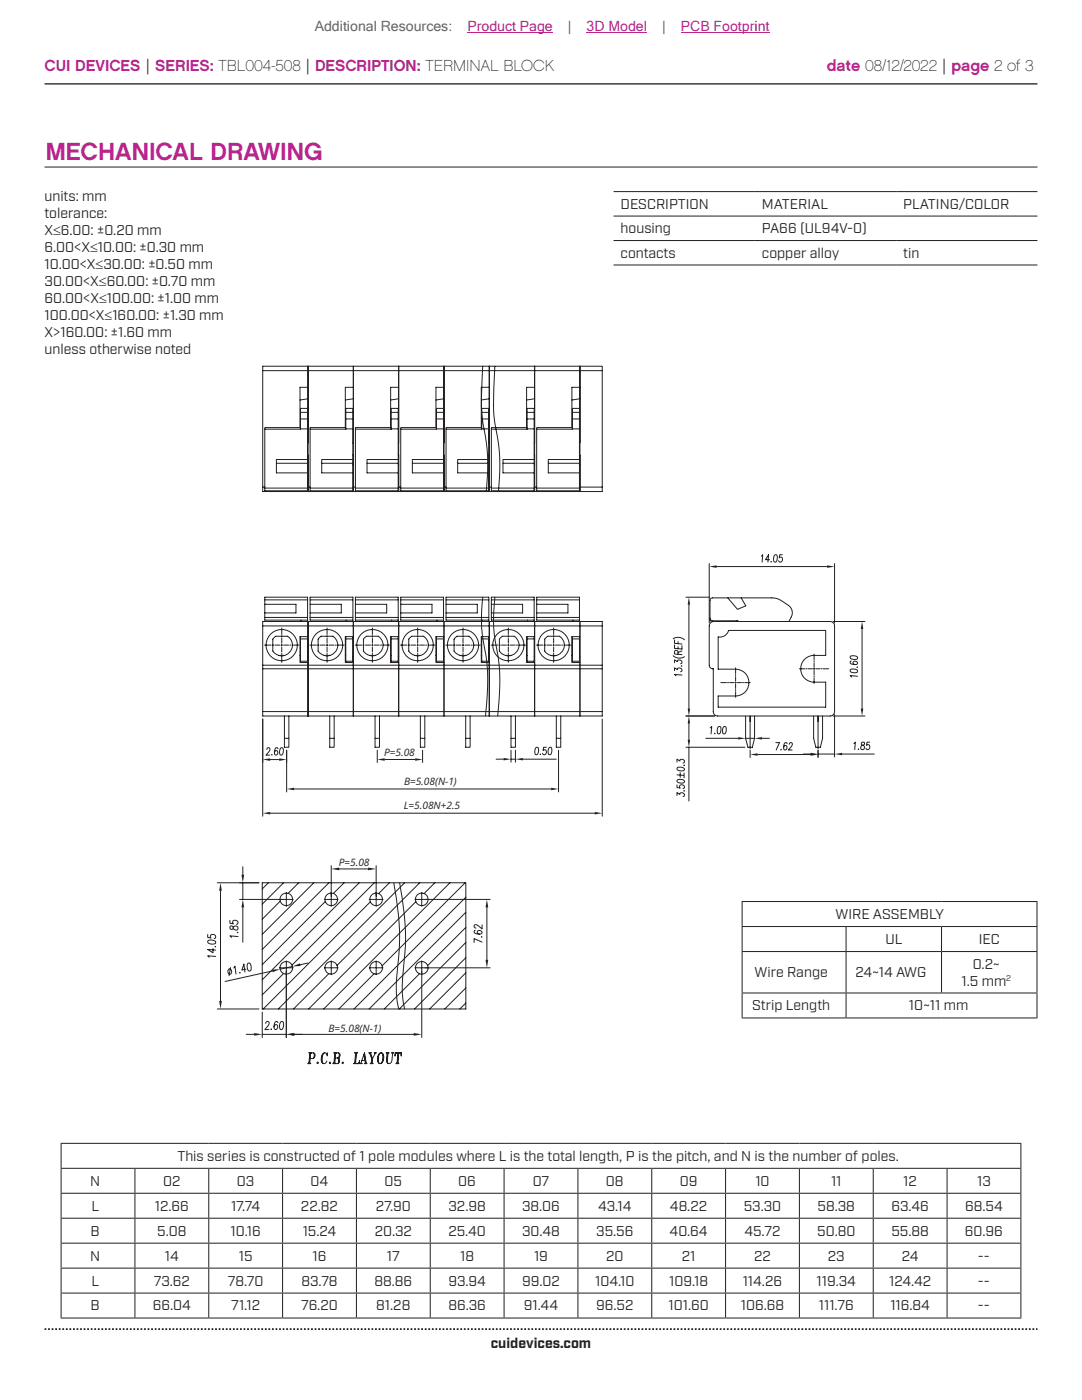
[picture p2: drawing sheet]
<svg xmlns="http://www.w3.org/2000/svg" width="216mm" height="279mm" viewBox="0 0 216 279" stroke-linecap="round" stroke-linejoin="round" font-family="sans-serif">
<path d="M8.9 16.7h198.1" fill="none" stroke="#231f20" stroke-width=".26"/>
<path d="M8.9 265.3h198.1" fill="none" stroke="#231f20" stroke-width=".35" stroke-dasharray=".4 .4 .4 .4 .4 .4" stroke-dashoffset=".7" stroke-linecap="butt"/>
<g fill="none" stroke="#231f20" stroke-width=".2">
<path d="M52.4 73.1h67.8v25h-67.8zM52.4 74h67.8M61.5 77.3h-1.6v8M61.5 79.6l-1.6 .2M70.5 77.3h-1.6v8M70.5 79.6l-1.6 .2M79.5 77.3h-1.6v8M79.5 79.6l-1.6 .2M88.6 77.3h-1.6v8M88.6 79.6l-1.6 .2M96.3 73.1l-.2 4.7a33 33 0 0 0 .3 6.7 39.2 39.2 0 0 1 .6 13.6M97.6 77.3h-1.6v8"/>
<path d="M97.6 79.6l-1.6 .2M98.7 73.1l-.2 4.7a34.5 34.5 0 0 0 .2 6.7 38.8 38.8 0 0 1 .8 13.6M106.7 77.3h-1.6v8M106.7 79.6l-1.6 .2M115.7 73.1l-.1 15.3M115.7 73.1v25M115.7 77.3h-1.6v8M115.7 79.6l-1.6 .2M52.4 97.2h.4M52.8 97.4h8.6M55.2 92.5h6.2M60 85.3h-7.2v12.6h8.6v-16.4h-1.4v4.2h-7.2"/>
<path d="M60 82.3h1.4M60 83.6h1.4M60 85.6h1.4M61.4 91.7h-6.2v2.7h6.2M61.4 88.4l.1-15.3v25M61.4 90.7l.1 .2M61.4 92.8h.1M61.5 97.2h.4M61.9 97.4h8.5M64.2 92.5h6.2M69 85.3h-7.1v12.6h8.5v-16.4h-1.4v4.2h-7.1M69 82.3h1.4"/>
<path d="M69 83.6h1.4M69 85.6h1.4M70.4 91.7h-6.2v2.7h6.2M70.4 88.4l.1-15.3v25M70.4 90.7l.1 .2M70.4 92.8h.1M70.5 97.2h.4M70.9 97.4h8.6M73.2 92.5h6.3M78 85.3h-7.1v12.6h8.6v-16.4h-1.5v4.2h-7.1M78 82.3h1.5M78 83.6h1.5"/>
<path d="M78 85.6h1.5M79.5 88.4v-15.3v25M79.5 90.7v.2M79.5 92.8h.1M79.5 91.7h-6.3v2.7h6.3M79.5 97.2h.5M80 97.4h8.5M82.3 92.5h6.2M87.1 85.3h-7.1v12.6h8.5v-16.4h-1.4v4.2h-7.1M87.1 82.3h1.4M87.1 83.6h1.4M87.1 85.6h1.4"/>
<path d="M88.5 91.7h-6.2v2.7h6.2M88.5 88.4l.1-15.3v25M88.5 90.7l.1 .2M88.5 92.8h.1M88.6 97.2h.4M89 97.4h8.5M91.3 92.5h6.2M96.1 85.3h-7.1v12.6h8.5v-16.4h-1.4v4.2h-7.1M96.1 82.3h1.4M96.1 83.6h1.4M96.1 85.6h1.4M97.5 91.7h-6.2v2.7h6.2"/>
<path d="M97.5 88.4l.1-15.3v25M97.5 90.7l.1 .2M97.5 92.8h.1M97.6 97.2h.4M98 97.4h8.6M100.4 92.5h6.2M105.2 85.3h-7.2v12.6h8.6v-16.4h-1.4v4.2h-7.2M105.2 82.3h1.4M105.2 83.6h1.4M105.2 85.6h1.4M106.6 91.7h-6.2v2.7h6.2M106.6 88.4l.1-15.3v25"/>
<path d="M106.6 90.7l.1 .2M106.6 92.8h.1M106.7 97.2h.4M107.1 97.4h8.5M109.4 92.5h6.2M114.2 85.3h-7.1v12.6h8.5v-16.4h-1.4v4.2h-7.1M114.2 82.3h1.4M114.2 83.6h1.4M114.2 85.6h1.4M115.6 91.7h-6.2v2.7h6.2M115.6 90.7l.1 .2M115.6 92.8h.1"/>
<path d="M115.7 97.2h4.5M52.8 119.7h8.6M61.9 119.7h8.5M70.9 119.7h8.6M80 119.7h8.5M89 119.7h8.5M96.3 119.2l-.2 3a29.3 29.3 0 0 0 .9 8.8l.3 3v2.9l-.4 6M98 119.7h8.6M98.7 119.2l-.1 1.5a29.4 29.4 0 0 0 .8 10.3l.3 4.4-.4 7.5M107.1 119.7h8.5M52.4 124h67.8v18.9h-67.8zM52.4 133.5h67.8"/>
<path d="M52.4 132.8h67.8M52.4 124.9h67.8M52.8 128.7h1.3M52.8 120.6h6.3v1.7h-6.3M52.8 123.2h8.6M54.3 128.7h.3M54.6 127.3l.4-.3h2.4a2.13 2.13 0 0 1 .3 3.3 2.13 2.13 0 0 1-3.3-.4v-2.3zM54.8 128.7h1M55.6 130.8h1.2M56.1 128.7h.2M56.2 125.3v1.3M56.2 126.9v.2"/>
<path d="M56.2 127.4v1M56.2 128.6v.3M56.2 129.1v1M56.2 130.4v.2M56.2 130.9v1.3M56.6 128.7h1M57.8 128.7h.3M58.3 128.7h1.3M59.9 130.8h.1M60 132h1.4M60 127.5h1.4M60 127.1v5.1"/>
<path d="M60 123.8v.2M61.4 123.8h-8.6v-4.6h8.6v4.8M61.4 127.1v5.1M61.4 131l.1 .1M61.5 127.1h-1.6v5.1h1.6M61.5 124v18.9M61.8 128.7h1.3M61.9 123.2h8.5M61.9 120.6h6.2v1.7h-6.2M63.4 128.7h.2M63.6 127.3l.5-.3h2.3a2.13 2.13 0 0 1 .4 3.3 2.13 2.13 0 0 1-3.3-.4v-2.3zM63.9 128.7h1"/>
<path d="M64.7 130.8h1.1M65.1 128.7h.3M65.3 125.3v1.3M65.3 126.9v.2M65.3 127.4v1M65.3 128.6v.3M65.3 129.1v1M65.3 130.4v.2M65.3 130.9v1.3M65.6 128.7h1M66.9 128.7h.2M67.4 128.7h1.3"/>
<path d="M68.9 130.8h.1M69 132h1.4M69 127.5h1.4M69 127.1v5.1M69.1 123.8v.2M70.4 123.8h-8.5v-4.6h8.5v4.8M70.4 127.1v5.1M70.4 131l.1 .1M70.5 127.1h-1.6v5.1h1.6M70.5 124v18.9M70.9 128.7h1.3M70.9 123.2h8.6"/>
<path d="M70.9 120.6h6.3v1.7h-6.3M72.4 128.7h.3M72.7 127.3l.4-.3h2.4a2.13 2.13 0 0 1 .3 3.3 2.13 2.13 0 0 1-3.3-.4v-2.3zM72.9 128.7h1M73.7 130.8h1.2M74.2 128.7h.2M74.3 125.3v1.3M74.3 126.9v.2M74.3 127.4v1M74.3 128.6v.3M74.3 129.1v1M74.3 130.4v.2"/>
<path d="M74.3 130.9v1.3M74.7 128.7h1M75.9 128.7h.3M76.4 128.7h1.3M77.9 130.8h.1M78 132h1.5M78 127.5h1.5M78 127.1v5.1M78.1 123.8v.2M79.5 123.8h-8.6v-4.6h8.6v4.8M79.5 127.1v5.1M79.5 131v.1"/>
<path d="M79.5 127.1h-1.6v5.1h1.6M79.5 124v18.9M79.9 128.7h1.3M80 123.2h8.5M80 120.6h6.2v1.7h-6.2M81.5 128.7h.2M81.7 127.3l.5-.3h2.3a2.13 2.13 0 0 1 .3 3.3 2.13 2.13 0 0 1-3.2-.4v-2.3zM82 128.7h1M82.8 130.8h1.1M83.2 128.7h.3M83.3 125.3v1.3M83.3 126.9v.2"/>
<path d="M83.3 127.4v1M83.3 128.6v.3M83.3 129.1v1M83.3 130.4v.2M83.3 130.9v1.3M83.7 128.7h1M85 128.7h.2M85.5 128.7h1.3M87 130.8h.1M87.1 132h1.4M87.1 127.5h1.4M87.1 127.1v5.1"/>
<path d="M87.2 123.8v.2M88.5 123.8h-8.5v-4.6h8.5v4.8M88.5 127.1v5.1M88.5 131l.1 .1M88.6 124v18.9M88.6 127.1h-1.6v5.1h1.6M89 128.7h1.3M89 123.2h8.5M89 120.6h6.2v1.7h-6.2M90.5 128.7h.3M90.8 127.3l.4-.3h2.4a2.13 2.13 0 0 1 .3 3.3 2.13 2.13 0 0 1-3.3-.4v-2.3zM91 128.7h1"/>
<path d="M91.8 130.8h1.2M92.3 128.7h.2M92.4 125.3v1.3M92.4 126.9v.2M92.4 127.4v1M92.4 128.6v.3M92.4 129.1v1M92.4 130.4v.2M92.4 130.9v1.3M92.8 128.7h1M94 128.7h.2M94.5 128.7h1.3"/>
<path d="M96 130.8h.1M96.1 132h1.4M96.1 127.5h1.4M96.1 127.1v5.1M96.2 123.8v.2M97.5 123.8h-8.5v-4.6h8.5v4.8M97.5 127.1v5.1M97.5 131l.1 .1M97.6 127.1h-1.6v5.1h1.6M97.6 124v18.9M98 128.7h1.3M98 123.2h8.6"/>
<path d="M98 120.6h6.3v1.7h-6.3M99.6 128.7h.2M99.8 127.3l.4-.3h2.4a2.13 2.13 0 0 1 .3 3.3 2.13 2.13 0 0 1-3.3-.4v-2.3zM100.1 128.7h.9M100.9 130.8h1.1M101.3 128.7h.3M101.4 125.3v1.3M101.4 126.9v.2M101.4 127.4v1M101.4 128.6v.3M101.4 129.1v1M101.4 130.4v.2"/>
<path d="M101.4 130.9v1.3M101.8 128.7h1M103 128.7h.3M103.6 128.7h1.3M105.1 130.8h.1M105.2 132h1.4M105.2 127.5h1.4M105.2 127.1v5.1M105.3 123.8v.2M106.6 123.8h-8.6v-4.6h8.6v4.8M106.6 127.1v5.1M106.6 131l.1 .1"/>
<path d="M106.7 127.1h-1.6v5.1h1.6M106.7 124v18.9M107 128.7h1.4M107.1 123.2h8.5M107.1 120.6h6.2v1.7h-6.2M108.6 128.7h.3M108.9 127.3l.4-.3h2.3a2.13 2.13 0 0 1 .4 3.3 2.13 2.13 0 0 1-3.3-.4v-2.3zM109.1 128.7h1M109.9 130.8h1.2M110.4 128.7h.2M110.5 125.3v1.3M110.5 126.9v.2"/>
<path d="M110.5 127.4v1M110.5 128.6v.3M110.5 129.1v1M110.5 130.4v.2M110.5 130.9v1.3M110.8 128.7h1M112.1 128.7h.2M112.6 128.7h1.3M114.1 130.8h.1M114.2 132h1.4M114.2 127.5h1.4M114.2 127.1v5.1"/>
<path d="M114.3 123.8v.2M115.6 123.8h-8.5v-4.6h8.5v4.8M115.6 127.1v5.1M115.6 131l.1 .1M115.7 127.1h-1.6v5.1h1.6M115.7 124v18.9M56.8 142.9v6.2h.8v-6.2M56.8 147.3h.8M65.8 142.9v6.2h.9v-6.2M65.8 147.3h.9M74.8 142.9v6.2h.9v-6.2M74.8 147.3h.9"/>
<path d="M75.3 149.7v2.5M76.8 151.6h6M83.9 142.9v6.2h.9v-6.2M83.9 147.3h.9M84.3 149.7v2.5M92.9 142.9v6.2h.9v-6.2M92.9 147.3h.9M102 142.9v6.2h.8v-6.2M102 147.3h.8M111 142.9v6.2h.9v-6.2M111 147.3h.9M120.2 142h-67.8"/>
<path d="M148.8 142.9v4.4l.4 1.8h.9l.5-1.8v-4.4M149.7 142.9v6.6M162.3 142.9v4.4l.5 1.8h.9l.4-1.8v-4.4M163.2 142.9v6.6"/>
<circle cx="56.2" cy="128.8" r="3.1"/>
<circle cx="65.3" cy="128.8" r="3.1"/>
<circle cx="74.3" cy="128.8" r="3.1"/>
<circle cx="83.3" cy="128.8" r="3.1"/>
<circle cx="92.4" cy="128.8" r="3.1"/>
<circle cx="101.4" cy="128.8" r="3.1"/>
<circle cx="110.5" cy="128.8" r="3.1"/>
</g>
<g fill="#231f20">
<path d="M75.3 151.6l1.5-.3v.5z"/>
<path d="M82.8 151.3l1.5 .3-1.5 .2z"/>
</g>
<path d="M99 151.5h1.5M102 149.7v2.4M102 151.5h.8M102.8 149.7v2.4M104.3 151.5h6.7" fill="none" stroke="#231f20" stroke-width=".2"/>
<g fill="#231f20">
<path d="M100.5 151.3l1.5 .2-1.5 .3z"/>
<path d="M102.8 151.5l1.5-.2v.5z"/>
</g>
<path d="M57.2 149.7v8.4M58.7 157.5h51.3M106.9 149.2l.3-.1a.95 .95 0 0 1-.2 1.5h-.2l-.1-.6zM107.8 150.5v.1zM109 149.1h-.5l-.1 .7a.48 .48 0 0 1 .7 .3 .48 .48 0 0 1-.6 .5l-.2-.3M109.6 149.2l.3-.1a.95 .95 0 0 1-.3 1.5 1.14 1.14 0 0 1 0-1.4zM111.4 149.7v8.4" fill="none" stroke="#231f20" stroke-width=".2"/>
<g fill="#231f20">
<path d="M57.2 157.5l1.5-.3v.5z"/>
<path d="M110 157.2l1.4 .3-1.4 .2z"/>
</g>
<path d="M52.4 143.5v19.4M120.2 143.5v19.4M53.9 162.3h64.8" fill="none" stroke="#231f20" stroke-width=".2"/>
<g fill="#231f20">
<path d="M52.4 162.3l1.5-.3v.5z"/>
<path d="M118.7 162l1.5 .3-1.5 .2z"/>
</g>
<path d="M52.4 143.5v8.7M53.9 151.6h1.8M57.2 149.7v2.5" fill="none" stroke="#231f20" stroke-width=".2"/>
<g fill="#231f20">
<path d="M52.4 151.6l1.5-.3v.5z"/>
<path d="M55.7 151.3l1.5 .3-1.5 .2z"/>
</g>
<path d="M141.5 112.5v11.8M143 113.1h22M166.5 112.5v11.8M53.2 149.6l.3-.4 .3 .1 .1 .2-.2 .5-.6 .7h.7M54.2 150.6h.1zM55.5 149.4l-.1-.1-.2-.1a.88 .88 0 0 0-.1 1.5 .43 .43 0 0 0 .4-.5 .43 .43 0 0 0-.5-.3l-.2 .3M56 149.3l.3-.1a.93 .93 0 0 1-.3 1.5 1.14 1.14 0 0 1 0-1.4z" fill="none" stroke="#231f20" stroke-width=".2"/>
<g fill="#231f20">
<path d="M141.5 113.1l1.5-.3v.5z"/>
<path d="M165 112.8l1.5 .3-1.5 .2z"/>
</g>
<path d="M151.9 111l.3-.3-.1 1.5M153.5 111.7h-.8l.7-1-.2 1.5M153.8 112.1h.1zM154.6 110.8l.2-.1a.94 .94 0 0 1-.2 1.5 1.11 1.11 0 0 1 0-1.4zM156.1 110.7h-.5l-.1 .6a.47 .47 0 0 1 .7 .3 .47 .47 0 0 1-.4 .6l-.3-.1-.1-.2M166.2 124h6.4M172 125.5v15.9M166.2 142.9h6.4" fill="none" stroke="#231f20" stroke-width=".2"/>
<g fill="#231f20">
<path d="M172 124l.3 1.5h-.5z"/>
<path d="M171.8 141.4h.5l-.3 1.5z"/>
</g>
<path d="M169.7 133.6l.6-.1a.7 .7 0 0 1 .8 .5 1.02 1.02 0 0 1-1.5-.1zM169.7 131l.6-.1a.67 .67 0 0 1 .8 .5 .99 .99 0 0 1-1.5-.2zM169.9 131.9l-.3 .3a.9 .9 0 0 0 1.5 .1 .43 .43 0 0 0-.5-.4 .43 .43 0 0 0-.3 .6l.3 .1M171 133.2h.1zM171.1 135l-1.5-.2 .3 .3M149.7 149.7v1.5M151.2 150.6h10.6M163.2 149.7v1.5" fill="none" stroke="#231f20" stroke-width=".2"/>
<g fill="#231f20">
<path d="M149.7 150.6l1.5-.3v.5z"/>
<path d="M161.8 150.3l1.4 .3-1.4 .2z"/>
</g>
<path d="M154.8 148.2h.7l-.6 1.5M155.9 149.5l-.1 .2zM157.1 148.4l-.2-.2a.94 .94 0 0 0-.3 1.5 .42 .42 0 0 0 .4-.5 .42 .42 0 0 0-.5-.4l-.1 .4M157.5 148.6l.2-.4 .4 .1-.1 .5-.7 .9h.8M160.3 150.5h1.5M163.2 149.7v1.4M163.2 150.5h3.3M166.5 142.6v8.5M168 150.5h6.5" fill="none" stroke="#231f20" stroke-width=".2"/>
<g fill="#231f20">
<path d="M161.8 150.2l1.4 .3-1.4 .2z"/>
<path d="M166.5 150.5l1.5-.3v.5z"/>
</g>
<path d="M140.8 147.3h6.5M148.8 147.3h1.8M152 147.3h1.5M170.4 148.4l.3-.3-.1 1.5M171.3 149.5v.1zM171.9 148.2v.4a.48 .48 0 0 1 .6 .5 .48 .48 0 0 1-.7 .4 .62 .62 0 0 1 .6-.9l.1-.4zM173.5 148.1h-.5l-.1 .7a.48 .48 0 0 1 .7 .3 .48 .48 0 0 1-.6 .5l-.2-.3" fill="none" stroke="#231f20" stroke-width=".2"/>
<g fill="#231f20">
<path d="M150.6 147.3l1.4-.2v.5z"/>
<path d="M147.3 147.1l1.5 .2-1.5 .3z"/>
</g>
<path d="M136.9 142.9h5.7M136.9 149.1h11.7M137.5 144.4v3.3M137.5 149.1v10.8M141.7 145.3l.3-.3-.1 1.5M142.6 146.3v.2zM143.3 145h.3a.93 .93 0 0 1-.2 1.5l-.2-.1-.1-.6zM144.4 145h.3a1.02 1.02 0 0 1-.2 1.5h-.1a1.14 1.14 0 0 1 0-1.5z" fill="none" stroke="#231f20" stroke-width=".2"/>
<g fill="#231f20">
<path d="M137.5 142.9l.2 1.5h-.5z"/>
<path d="M137.2 147.7h.5l-.2 1.4z"/>
</g>
<g fill="none" stroke="#231f20" stroke-width=".2">
<path d="M135.1 158.8v-.6l.6 .3a.42 .42 0 0 1 .6-.2 .42 .42 0 0 1 0 .7M135.1 156.6v.6l.6 .1a.47 .47 0 0 1 .3-.7 .47 .47 0 0 1 .6 .4l-.1 .3-.2 .1M135.1 152.1v-.6l.6 .4a.42 .42 0 0 1 .6-.3 .42 .42 0 0 1 0 .7M135.1 154.6l1.3 .1M135.2 155.6l.5-.1a.7 .7 0 0 1 .9 .5 1.01 1.01 0 0 1-1.5-.1zM135.2 153.2l.5-.1 .6 .1 .2 .1 .1 .3a.94 .94 0 0 1-1.5-.2zM135.7 154.2v1M136.4 157.8h.2zM136.4 152.7h.2zM136.5 154.3v.9M52.3 176.2h40.6v25.2h-40.6zM53.6 176.2l-1.3 1.2"/>
<path d="M55.7 179.5h.4M55.9 179.8l-3.6 3.7M56.2 179.5h.1M56.4 179.5h.5M56.6 176.2l-4.3 4.2M57.1 179.5h.1M57.1 178.1v.3M57.1 178.5v.2M57.1 178.8v.5M57.1 179.4v.2M57.1 179.7v.5M57.3 179.5h.5"/>
<path d="M57.9 179.5h.2M58.2 179.5h.3M59.6 176.2l-2.1 2.1M62.6 176.2l-10.3 10.3M64.7 179.5h.3M64.9 179.9l-12.6 12.6M65.2 179.5h.1M65.4 179.5h.5M65.6 176.2l-13.3 13.3M66 179.5h.2M66.1 172.8v6.5M66.1 179.4v.2"/>
<path d="M66.1 179.7v.5M66.3 179.5h.5M66.9 179.5h.1M67.1 179.5h.4M67.7 173.4h5.7M68.7 176.2l-2.2 2.1M71.7 176.2l-19.4 19.3M73.7 179.5h.3M73.9 180l-21.4 21.4M74.1 179.5h.1M74.4 179.5h.5M74.7 176.2l-16.4 16.4"/>
<path d="M75 179.5h.1M75.1 172.8v6.5M75.1 179.4v.2M75.1 179.7v.5M75.2 179.5h.5M75.9 179.5h.1M76.1 179.5h.3M77.7 176.2l-2.1 2.1M80.7 176.2l-25.2 25.2M82.8 179.5h.3M83 179.9l-21.4 21.5M83.2 179.5h.2"/>
<path d="M83.5 179.5h.5M83.8 176.2l-16.6 16.5M84.1 179.5h.1M84.2 178.1v.3M84.2 178.5v.2M84.2 178.8v.5M84.2 179.4v.2M84.2 179.7v.5M84.3 179.5h.5M85 179.5h.1M85.2 179.5h.3M86.8 176.2l-2.2 2.1"/>
<path d="M89.8 176.2l-25.2 25.2M92.8 176.2l-16.6 16.5M92.9 179.1l-22.3 22.3M55.7 193.1h.4M56.2 193.1h.1M56.4 193.1h.5M56.6 194.3l-4.3 4.2M57.1 193.1h.1M57.1 180.3v.1M57.1 180.6v.3M57.1 191.8v.3M57.1 192.2v.1"/>
<path d="M57.1 192.5v.5M57.1 193.1v.1M57.1 193.3v.5M57.1 194v.1M57.1 194.2v.3M57.3 193.1h.5M57.9 193.1h.2M58.2 193.1h.3M64.7 193.1h.3M65.2 193.1h.1M65.4 193.1h.5M65.6 194.3l-7 7.1"/>
<path d="M66 193.1h.2M66.1 180.3v.1M66.1 180.6v.3M66.1 191.8v.3M66.1 192.2v.1M66.1 192.5v.5M66.1 193.1v.1M66.1 193.3v.5M66.1 194v.1M66.1 194.2v.3M66.3 193.1h.5M66.9 193.1h.1"/>
<path d="M67.1 193.1h.4M73.7 193.1h.3M74.1 193.1h.1M74.4 193.1h.5M74.6 194.3l-7 7.1M75 193.1h.1M75.1 180.3v.1M75.1 180.6v.3M75.1 191.8v.3M75.1 192.2v.1M75.1 192.5v.5M75.1 193.1v.1"/>
<path d="M75.1 193.3v.5M75.1 194v.1M75.1 194.2v.3M75.2 193.1h.5M75.9 193.1h.1M76.1 193.1h.3M82.8 193.1h.3M83.2 193.1h.2M83.5 193.1h.5M83.7 194.3l-7 7.1M84.1 193.1h.1M84.2 180.3v.1"/>
<path d="M84.2 180.6v.3M84.2 191.8v.3M84.2 192.2v.1M84.2 192.5v.5M84.2 193.1v.1M84.2 193.3v.5M84.2 194v.1M84.2 194.2v.3M84.3 193.1h.5M85 193.1h.1M85.2 193.1h.3M92.9 182.1l-19.2 19.3"/>
<path d="M92.9 185.1l-7.6 7.6M92.9 188.1l-13.2 13.3M92.9 191.1l-10.2 10.3M92.9 194.1l-7.2 7.3M92.9 197.2l-4.2 4.2M92.9 200.2l-1.1 1.2"/>
<circle cx="57.1" cy="179.5" r="1.25"/>
<circle cx="66.1" cy="179.5" r="1.25"/>
<circle cx="75.1" cy="179.5" r="1.25"/>
<circle cx="84.2" cy="179.5" r="1.26"/>
<circle cx="57.1" cy="193.1" r="1.25"/>
<circle cx="66.1" cy="193.1" r="1.26"/>
<circle cx="75.1" cy="193.1" r="1.26"/>
<circle cx="84.2" cy="193.1" r="1.26"/>
</g>
<g fill="#231f20">
<path d="M66.1 173.4l1.6-.3v.6z"/>
<path d="M73.4 173.1l1.7 .3-1.7 .3z"/>
</g>
<path d="M47.8 179.5h8.7M47.8 176.2h3.9M48.5 173v1.6M48.5 176.2v3.3M48.5 181.1v6.9" fill="none" stroke="#231f20" stroke-width=".2"/>
<g fill="#231f20">
<path d="M48.2 174.6h.5l-.2 1.6z"/>
<path d="M48.5 179.5l.2 1.6h-.5z"/>
</g>
<path d="M84.8 179.5h13M45.9 183.7v.6l.7 .1-.2-.5a.6 .6 0 0 1 .6-.2 .6 .6 0 0 1 .5 .4l-.3 .4M46 184.8a.39 .39 0 0 0-.1 .5 .39 .39 0 0 0 .4 .2l.1-.1a.54 .54 0 0 1 .5-.6 .54 .54 0 0 1 .6 .6 .54 .54 0 0 1-.7 .2 .54 .54 0 0 1-.3-.6l-.2-.2zM47.3 186.1h.2zM47.5 186.9l-1.6-.1 .3 .3M84.8 193.1h13M97.2 181.1v10.5" fill="none" stroke="#231f20" stroke-width=".2"/>
<g fill="#231f20">
<path d="M97.2 179.5l.2 1.6h-.5z"/>
<path d="M96.9 191.6h.5l-.2 1.5z"/>
</g>
<path d="M43.4 176.2h8.3M44 177.8v22M94.8 185.7l-.2 .3a.96 .96 0 0 0 1.6 .1 .46 .46 0 0 0-.5-.4 .46 .46 0 0 0-.4 .5l.4 .2M96 187h.2zM96.2 188l-1.6-.7v.8M96.2 184.6v.8l-.8-.6-.5-.3-.2 .1-.1 .4 .4 .2M43.4 201.4h8.3" fill="none" stroke="#231f20" stroke-width=".2"/>
<g fill="#231f20">
<path d="M44 176.2l.3 1.6h-.6z"/>
<path d="M43.7 199.8h.6l-.3 1.6z"/>
</g>
<path d="M41.4 186.5v.6l.7 .1a.52 .52 0 0 1 .4-.8 .52 .52 0 0 1 .5 .6l-.3 .3M41.5 187.7l.6-.1a.78 .78 0 0 1 .9 .5 1.08 1.08 0 0 1-1.6-.1zM42.5 189.3v.9l-1.1-.7 1.6 .1M42.9 188.9h.1zM43 190.9l-1.6-.2 .3 .4M57.1 193.8v13.3M84.2 193.8v13.3M58.7 206.4h23.9" fill="none" stroke="#231f20" stroke-width=".2"/>
<g fill="#231f20">
<path d="M57.1 206.4l1.6-.2v.5z"/>
<path d="M82.6 206.2l1.6 .2-1.6 .3z"/>
</g>
<g fill="none" stroke="#231f20" stroke-width=".2">
<path d="M136.9 119.2h4.7M137.5 120.7v20.7M136.9 142.9h5.7M78.6 176.2a52.4 52.4 0 0 1 .5 18.9 18.9 18.9 0 0 0 .4 6.3M79.7 176.2a53 53 0 0 1 .6 18.9 19.6 19.6 0 0 0 .4 6.3M61.4 212.3h.6M61.6 210.1h.9l.4 .4a.61 .61 0 0 1-.5 .8h-.5M61.6 212.2l-.1 .1M61.7 212.1l-.1 .2M61.7 210.1l.1 .1M61.8 210.1v.2M61.8 212.2l.1 .1"/>
<path d="M61.8 212.1l.1 .2M61.8 210.1l-.2 2.2M61.9 210.2l-.2 2M62 210.1l-.2 2.2M62.1 210.1l-.1 .2M62.1 210.1l-.1 .1M62.5 210.1l.2 .3v.5l-.3 .4M62.7 210.3v.7M63.3 212l.2 .1-.1 .2-.1-.1zM63.3 212.1l.1 .1zM64.4 210.4l-.2 .5 .1 1.1M64.7 210.1a1.66 1.66 0 0 0-.1 2.2"/>
<path d="M65.2 210.4l.2-.3-.1 .6-.2-.5a.68 .68 0 0 0-.7 .1 .68 .68 0 0 0-.3 .6 1.03 1.03 0 0 0 .5 1.4l.3-.1 .3-.5M65.8 212l.2 .1-.1 .2-.2-.1zM65.8 212.1l.1 .1zM66.6 210.1h.9a.53 .53 0 0 1 .4 .6 .53 .53 0 0 1-.5 .4M66.6 212.2l-.1 .1M66.6 212.1v.2M66.7 210.1l.1 .1M66.7 210.1l.1 .2M66.8 212.1l.1 .2M66.8 212.2l.1 .1M66.8 210.1l-.2 2.2M66.9 210.2l-.2 2"/>
<path d="M67 210.1l-.2 2.2M67.1 210.1l-.1 .2M67.1 210.1l-.1 .1M67.4 211.1l.2 .2 .2 .3a.6 .6 0 0 1-.5 .7h-.9M67.4 211.1l.2 .3-.1 .8-.2 .1M67.5 210.1l.2 .3-.1 .6-.7 .1M67.6 211.3v.8M67.7 210.3v.6M68.3 212.1l.1 .1zM68.4 212l.1 .2-.2 .1zM70.5 212.3h1.2l.1-.6-.2 .6M70.7 210.1h.7"/>
<path d="M70.8 212.2l-.2 .1M70.8 212.1l-.1 .2M70.8 210.1l.2 .1M70.9 210.1v.2M70.9 212.1l.1 .2M70.9 212.2l.2 .1M71 210.1l-.2 2.2M71 210.2l-.1 2M71.1 210.1l-.2 2.2M71.2 210.1l-.1 .2M71.3 210.1l-.2 .1M71.7 212.2l-.4 .1"/>
<path d="M71.7 212.1l-.2 .2M71.7 212l-.2 .3M71.9 212.3h.4M71.9 212.3h.3M72 212.2l.7-2.1 .4 2.2M72.2 211.7h.7M72.6 210.4l.3 1.9M72.7 212.3h.5M72.7 210.4l.3 1.9M72.9 212.2l-.1 .1M72.9 212.1v.2M73 212.1l.2 .2"/>
<path d="M73.6 210.1h.5M73.7 210.1l.1 .1M73.7 210.1l.5 1.2-.1 1M73.8 210.1l.5 1.2-.1 .9M73.8 212.3h.7M73.9 210.1l.4 1.2-.1 1M74 210.1l-.1 .1M74.1 212.2l-.2 .1M74.1 212.1l-.1 .2M74.3 212.1v.2M74.3 212.2l.1 .1M74.7 210.1h.4"/>
<path d="M74.7 210.1h.3M74.9 210.2l-.6 1.1M75.6 210.4l-.2 .5 .1 1.1M75.7 210.2l.4-.1a1.31 1.31 0 0 1-.2 2.2 .84 .84 0 0 1-.6-1.3zM76 210.1a1.66 1.66 0 0 0-.2 2.2M76.1 210.1a1.64 1.64 0 0 1-.2 2.2M76.4 210.4l.1 1-.2 .6M77 210.1h.6M77.1 210.1l.2 .1M77.2 210.1v.2M77.3 210.1l-.1 1.9a.49 .49 0 0 0 .4 .3 .49 .49 0 0 0 .5-.3l.2-1.8M77.3 210.2v1.8"/>
<path d="M77.4 210.1l-.1 1.6 .2 .6M77.5 210.1l-.1 .2M77.6 210.1l-.2 .1M78.1 210.1h.5M78.2 210.1h.3M79 210.1l-.2 .6 .1-.6h1.2l-.1 .6v-.6M79 212.3h.6M79 210.1l-.1 .3M79.1 210.1l-.2 .2M79.2 212.2l-.1 .1M79.2 212.1l-.1 .2M79.3 210.1l-.4 .1"/>
<path d="M79.4 212.1l.1 .2M79.4 212.2l.1 .1M79.4 210.1l-.2 2.2M79.5 210.2l-.2 2M79.6 210.1l-.2 2.2M79.7 210.1l.4 .1M79.9 210.1l.2 .2M80 210.1l.1 .3"/>
</g>
<g fill="#231f20">
<path d="M137.5 119.2l.2 1.5h-.5z"/>
<path d="M137.2 141.4h.5l-.2 1.5z"/>
</g>
<g fill="none" stroke="#231f20" stroke-width=".2">
<path d="M134.3 130.9l.2 .1a1.88 1.88 0 0 0 2.1 .1M134.3 127.5l.2-.1a1.93 1.93 0 0 1 2.1 .3M134.6 133.9v-.6l.6 .3a.43 .43 0 0 1 .6-.3 .43 .43 0 0 1 0 .8M134.6 132.3v-.6l.6 .4a.43 .43 0 0 1 .6-.3 .43 .43 0 0 1 0 .7M134.6 128.7v.7l1.5 .1v-.6M134.6 127.7v.7l1.5 .1M135.3 130.6l-.1-.7-.3-.1-.2 .1-.1 .6 1.5 .2M135.3 128v.5M135.3 129v.5M135.9 132.9h.2zM136.1 134.7l-1.5-.1 .3 .3M136.1 129.9l-.8 .3"/>
<path d="M45.7 193.4a.51 .51 0 0 1 .5 .5 .51 .51 0 0 1-.5 .5l-.2-.5zM46 193.1l-.3 1.6M46.6 193.2l.3-.4 .2 1.6M47.9 194.1v.1zM49.1 193.4l-.8 .2 .4-1.2 .2 1.6M49.4 192.3l.3-.1a1.1 1.1 0 0 1 .2 1.6h-.1a1.21 1.21 0 0 1-.4-1.5zM54.3 193.8l-9.4 2.1M58.4 192.9l-2.5 .5M61.5 192.2l-1.6 .3"/>
</g>
<g fill="#231f20">
<path d="M58.4 192.9l1.5-.6 .1 .5z"/>
<path d="M54.3 193.5l1.6-.1-1.5 .6z"/>
</g>
<path d="M57.1 193.8v13.3M49.1 206.4h1.6M52.3 202v5.1M52.3 206.4h4.8M58.7 206.4h1.6" fill="none" stroke="#231f20" stroke-width=".2"/>
<g fill="#231f20">
<path d="M50.7 206.2l1.6 .2-1.6 .3z"/>
<path d="M57.1 206.4l1.6-.2v.5z"/>
</g>
<g fill="none" stroke="#231f20" stroke-width=".2">
<path d="M8.9 33.3h198.1M122.4 38.2h84.6M122.4 43.1h84.6M122.4 48h84.6M122.4 52.9h84.6M145.2 119.3l2 2.3 1.6-.7-.9-1.6M141.7 123.4l.1 .3 .4 .2M141.8 124.3l.6-.3h23.2l.5 .2 .3 .3 .1 .4v17.1l-.1 .5-.3 .3-.5 .1h-22.4l-.4-.1-.4-.3-.1-.5v-8.5l-.6-.2-.2-.5v-7.9zM143.3 127.1a1.79 1.79 0 0 0 2.1-1.3h19.4v5a4.9 4.9 0 0 0-4.2 .7 2.68 2.68 0 0 0-.6 3 2.68 2.68 0 0 0 2.4 1.6h2.4v5h-21.5v-2.2h3.5a2.68 2.68 0 0 0 2.6-2.7 2.68 2.68 0 0 0-2.6-2.7h-3.5zM143.8 136.2h1.1M145.2 136.2h.2M145.6 136.2h.8"/>
<path d="M146.7 136.2h.2M146.8 133.3v1.1M146.8 134.6v.2M146.8 135.1v.8M146.8 136.1v.2M146.8 136.6v.8M146.8 137.6v.2M146.8 138v1.2M146.9 123.9l.3 .1M147.1 136.2h.9M147.3 124v-.1h-5.6l.1-4.4 .4-.2 12.6 .1a6.7 6.7 0 0 1 2.5 1.4 1.76 1.76 0 0 1 .6 2.3l-.5 .9M148.2 136.2h.2"/>
<path d="M148.6 136.2h1.1M159.5 133.5h1.1M160.8 133.5h.3M161.3 133.5h.8M162.3 133.5h.2M162.4 130.5v1.2M162.4 131.9v.2M162.4 132.3v.9M162.4 133.4v.2M162.4 133.8v.8M162.4 134.9v.2M162.4 135.3v1.1"/>
<path d="M162.8 133.5h.8M163.8 133.5h.2M164.3 133.5h1.1M148 179.9h59M148 184.9h59M148 189.9h59M148 198.2h59M148.1 180v4.8M148.1 185v4.8M148.1 190v8.1M148.1 198.3v4.8M168.8 185v4.8"/>
<path d="M168.8 190v8.1M168.8 198.3v4.8M187.9 185v4.8M187.9 190v8.1M206.9 180v4.8M206.9 185v4.8M206.9 190v8.1M206.9 198.3v4.8M53 204.2l.2-.3 .5 .1v.3l-.2 .4-.7 .8h.9M54.1 205.3v.2zM55.4 204.1l-.3-.2a.97 .97 0 0 0-.1 1.6 .47 .47 0 0 0 .4-.6 .47 .47 0 0 0-.5-.3l-.2 .3M56 203.9h.3a1.1 1.1 0 0 1-.1 1.6h-.1a1.22 1.22 0 0 1-.1-1.6z"/>
<path d="M148 203.2h59M12.1 228.2h191.7M12.1 233.2h191.7M12.1 238.1h191.7M12.2 228.3v4.8M12.2 233.2v4.9M12.2 238.2v4.8M26.9 233.2v4.9M26.9 238.2v4.8M41.7 233.2v4.9M41.7 238.2v4.8M56.4 233.2v4.9"/>
<path d="M56.4 238.2v4.8M71.1 233.2v4.9M71.1 238.2v4.8M85.9 233.2v4.9M85.9 238.2v4.8M100.6 233.2v4.9M100.6 238.2v4.8M115.3 233.2v4.9M115.3 238.2v4.8M130 233.2v4.9M130 238.2v4.8M144.8 233.2v4.9"/>
<path d="M144.8 238.2v4.8M159.5 233.2v4.9M159.5 238.2v4.8M174.2 233.2v4.9M174.2 238.2v4.8M189 233.2v4.9M189 238.2v4.8M203.7 228.3v4.8M203.7 233.2v4.9M203.7 238.2v4.8M12.1 243.1h191.7M12.1 248.1h191.7"/>
<path d="M12.1 253.1h191.7M12.1 258.1h191.7M12.2 243.2v4.8M12.2 248.2v4.8M12.2 253.2v4.8M12.2 258.1v4.9M26.9 243.2v4.8M26.9 248.2v4.8M26.9 253.2v4.8M26.9 258.1v4.9M41.7 243.2v4.8M41.7 248.2v4.8"/>
<path d="M41.7 253.2v4.8M41.7 258.1v4.9M56.4 243.2v4.8M56.4 248.2v4.8M56.4 253.2v4.8M56.4 258.1v4.9M71.1 243.2v4.8M71.1 248.2v4.8M71.1 253.2v4.8M71.1 258.1v4.9M85.9 243.2v4.8M85.9 248.2v4.8"/>
<path d="M85.9 253.2v4.8M85.9 258.1v4.9M100.6 243.2v4.8M100.6 248.2v4.8M100.6 253.2v4.8M100.6 258.1v4.9M115.3 243.2v4.8M115.3 248.2v4.8M115.3 253.2v4.8M115.3 258.1v4.9M130 243.2v4.8M130 248.2v4.8"/>
<path d="M130 253.2v4.8M130 258.1v4.9M144.8 243.2v4.8M144.8 248.2v4.8M144.8 253.2v4.8M144.8 258.1v4.9M159.5 243.2v4.8M159.5 248.2v4.8M159.5 253.2v4.8M159.5 258.1v4.9M174.2 243.2v4.8M174.2 248.2v4.8"/>
<path d="M174.2 253.2v4.8M174.2 258.1v4.9M189 243.2v4.8M189 248.2v4.8M189 253.2v4.8M189 258.1v4.9M203.7 243.2v4.8M203.7 248.2v4.8M203.7 253.2v4.8M203.7 258.1v4.9M12.1 263h191.7"/>
</g>
<path d="M93.3 6.5h17M117.1 6.5h12M135.8 6.5h17.8" fill="none" stroke="#bd238f" stroke-width=".2"/>
<text font-size="4.9" fill="#bd238f" x="9.1" y="31.9">MECHANICAL DRAWING</text>
<g font-size="3.2" fill="#bd238f">
<text x="8.9" y="14.3">CUI DEVICES | SERIES: TBL004-508 | DESCRIPTION: TERMINAL BLOCK</text>
<text x="165" y="14.3">date 08/12/2022 | page 2 of 3</text>
</g>
<g font-size="2.8" fill="#63676b">
<text x="62.8" y="6.1">Additional Resources:</text>
<text x="113.3" y="6.1">|</text>
<text x="132.1" y="6.1">|</text>
</g>
<g font-size="2.8" fill="#bd238f">
<text x="93.3" y="6.1">Product Page</text>
<text x="117.1" y="6.1">3D Model</text>
<text x="135.8" y="6.1">PCB Footprint</text>
</g>
<g font-size="2.8" fill="#231f20">
<text x="8.9" y="40.2">units: mm</text>
<text x="123.8" y="41.7">DESCRIPTION</text>
<text x="152" y="41.7">MATERIAL</text>
<text x="180.2" y="41.7">PLATING/COLOR</text>
<text x="8.9" y="43.6">tolerance:</text>
<text x="8.9" y="47">X≤6.00: ±0.20 mm</text>
<text x="123.8" y="46.6">housing</text>
<text x="152" y="46.6">PA66 (UL94V-0)</text>
<text x="8.9" y="50.4">6.00&lt;X≤10.00: ±0.30 mm</text>
<text x="8.9" y="53.8">10.00&lt;X≤30.00: ±0.50 mm</text>
<text x="123.8" y="51.5">contacts</text>
<text x="152" y="51.5">copper alloy</text>
<text x="180.2" y="51.5">tin</text>
<text x="8.9" y="57.1">30.00&lt;X≤60.00: ±0.70 mm</text>
<text x="8.9" y="60.5">60.00&lt;X≤100.00: ±1.00 mm</text>
<text x="8.9" y="63.9">100.00&lt;X≤160.00: ±1.30 mm</text>
<text x="8.9" y="67.3">X&gt;160.00: ±1.60 mm</text>
<text x="8.9" y="70.7">unless otherwise noted</text>
<text x="166.7" y="183.4">WIRE ASSEMBLY</text>
<text x="176.7" y="188.4">UL</text>
<text x="195.3" y="188.4">IEC</text>
<text x="150.6" y="195.1">Wire Range</text>
<text x="170.7" y="195.1">24~14 AWG</text>
<text x="191.9" y="196.8">1.5 mm</text>
<text x="194.1" y="193.4">0.2~</text>
<text x="150.1" y="201.6">Strip Length</text>
<text x="181.4" y="201.6">10~11 mm</text>
<text x="35.4" y="231.7">This series is constructed of 1 pole modules where L is the total length, P is the pitch, and N is the number of poles.</text>
<text x="18" y="236.6">N</text>
<text x="32.6" y="236.6">02</text>
<text x="47.3" y="236.6">03</text>
<text x="62" y="236.6">04</text>
<text x="76.7" y="236.6">05</text>
<text x="91.5" y="236.6">06</text>
<text x="106.3" y="236.6">07</text>
<text x="120.9" y="236.6">08</text>
<text x="135.6" y="236.6">09</text>
<text x="150.7" y="236.6">10</text>
<text x="165.8" y="236.6">11</text>
<text x="180.2" y="236.6">12</text>
<text x="195" y="236.6">13</text>
<text x="18.2" y="241.6">L</text>
<text x="30.9" y="241.6">12.66</text>
<text x="46.1" y="241.6">17.74</text>
<text x="60.1" y="241.6">22.82</text>
<text x="75" y="241.6">27.90</text>
<text x="89.5" y="241.6">32.98</text>
<text x="104.2" y="241.6">38.06</text>
<text x="119.4" y="241.6">43.14</text>
<text x="133.7" y="241.6">48.22</text>
<text x="148.4" y="241.6">53.30</text>
<text x="163.1" y="241.6">58.38</text>
<text x="177.9" y="241.6">63.46</text>
<text x="192.6" y="241.6">68.54</text>
<text x="18" y="251.6">N</text>
<text x="18.1" y="246.6">B</text>
<text x="31.4" y="246.6">5.08</text>
<text x="32.9" y="251.6">14</text>
<text x="46" y="246.6">10.16</text>
<text x="47.6" y="251.6">15</text>
<text x="60.4" y="246.6">15.24</text>
<text x="62.4" y="251.6">16</text>
<text x="74.8" y="246.6">20.32</text>
<text x="77.2" y="251.6">17</text>
<text x="89.5" y="246.6">25.40</text>
<text x="91.8" y="251.6">18</text>
<text x="104.2" y="246.6">30.48</text>
<text x="106.6" y="251.6">19</text>
<text x="119" y="246.6">35.56</text>
<text x="120.9" y="251.6">20</text>
<text x="133.6" y="246.6">40.64</text>
<text x="136" y="251.6">21</text>
<text x="148.5" y="246.6">45.72</text>
<text x="150.5" y="251.6">22</text>
<text x="163.1" y="246.6">50.80</text>
<text x="165.2" y="251.6">23</text>
<text x="177.9" y="246.6">55.88</text>
<text x="179.9" y="251.6">24</text>
<text x="192.5" y="246.6">60.96</text>
<text x="195.1" y="251.6">--</text>
<text x="18.2" y="256.6">L</text>
<text x="30.7" y="256.6">73.62</text>
<text x="45.5" y="256.6">78.70</text>
<text x="60.1" y="256.6">83.78</text>
<text x="74.7" y="256.6">88.86</text>
<text x="89.5" y="256.6">93.94</text>
<text x="104.2" y="256.6">99.02</text>
<text x="118.7" y="256.6">104.10</text>
<text x="133.5" y="256.6">109.18</text>
<text x="148.2" y="256.6">114.26</text>
<text x="162.9" y="256.6">119.34</text>
<text x="177.4" y="256.6">124.42</text>
<text x="195.1" y="256.6">--</text>
<text x="18.1" y="261.5">B</text>
<text x="30.5" y="261.5">66.04</text>
<text x="46.1" y="261.5">71.12</text>
<text x="60.1" y="261.5">76.20</text>
<text x="75.1" y="261.5">81.28</text>
<text x="89.5" y="261.5">86.36</text>
<text x="104.5" y="261.5">91.44</text>
<text x="119" y="261.5">96.52</text>
<text x="133.4" y="261.5">101.60</text>
<text x="147.8" y="261.5">106.68</text>
<text x="163.4" y="261.5">111.76</text>
<text x="177.7" y="261.5">116.84</text>
<text x="195.1" y="261.5">--</text>
<text x="97.9" y="269">cuidevices.com</text>
</g>
<g font-size="2" fill="#231f20">
<text x="76.6" y="150.9">P=5.08</text>
<text x="80.6" y="161.5">L=5.08N+2.5</text>
<text x="80.6" y="156.6">B=5.08(N-1)</text>
<text x="67.6" y="172.8">P=5.08</text>
<text x="65.6" y="206">B=5.08(N-1)</text>
</g>
<text font-size="1.6" fill="#231f20" x="200.8" y="195.8">2</text>
</svg>
